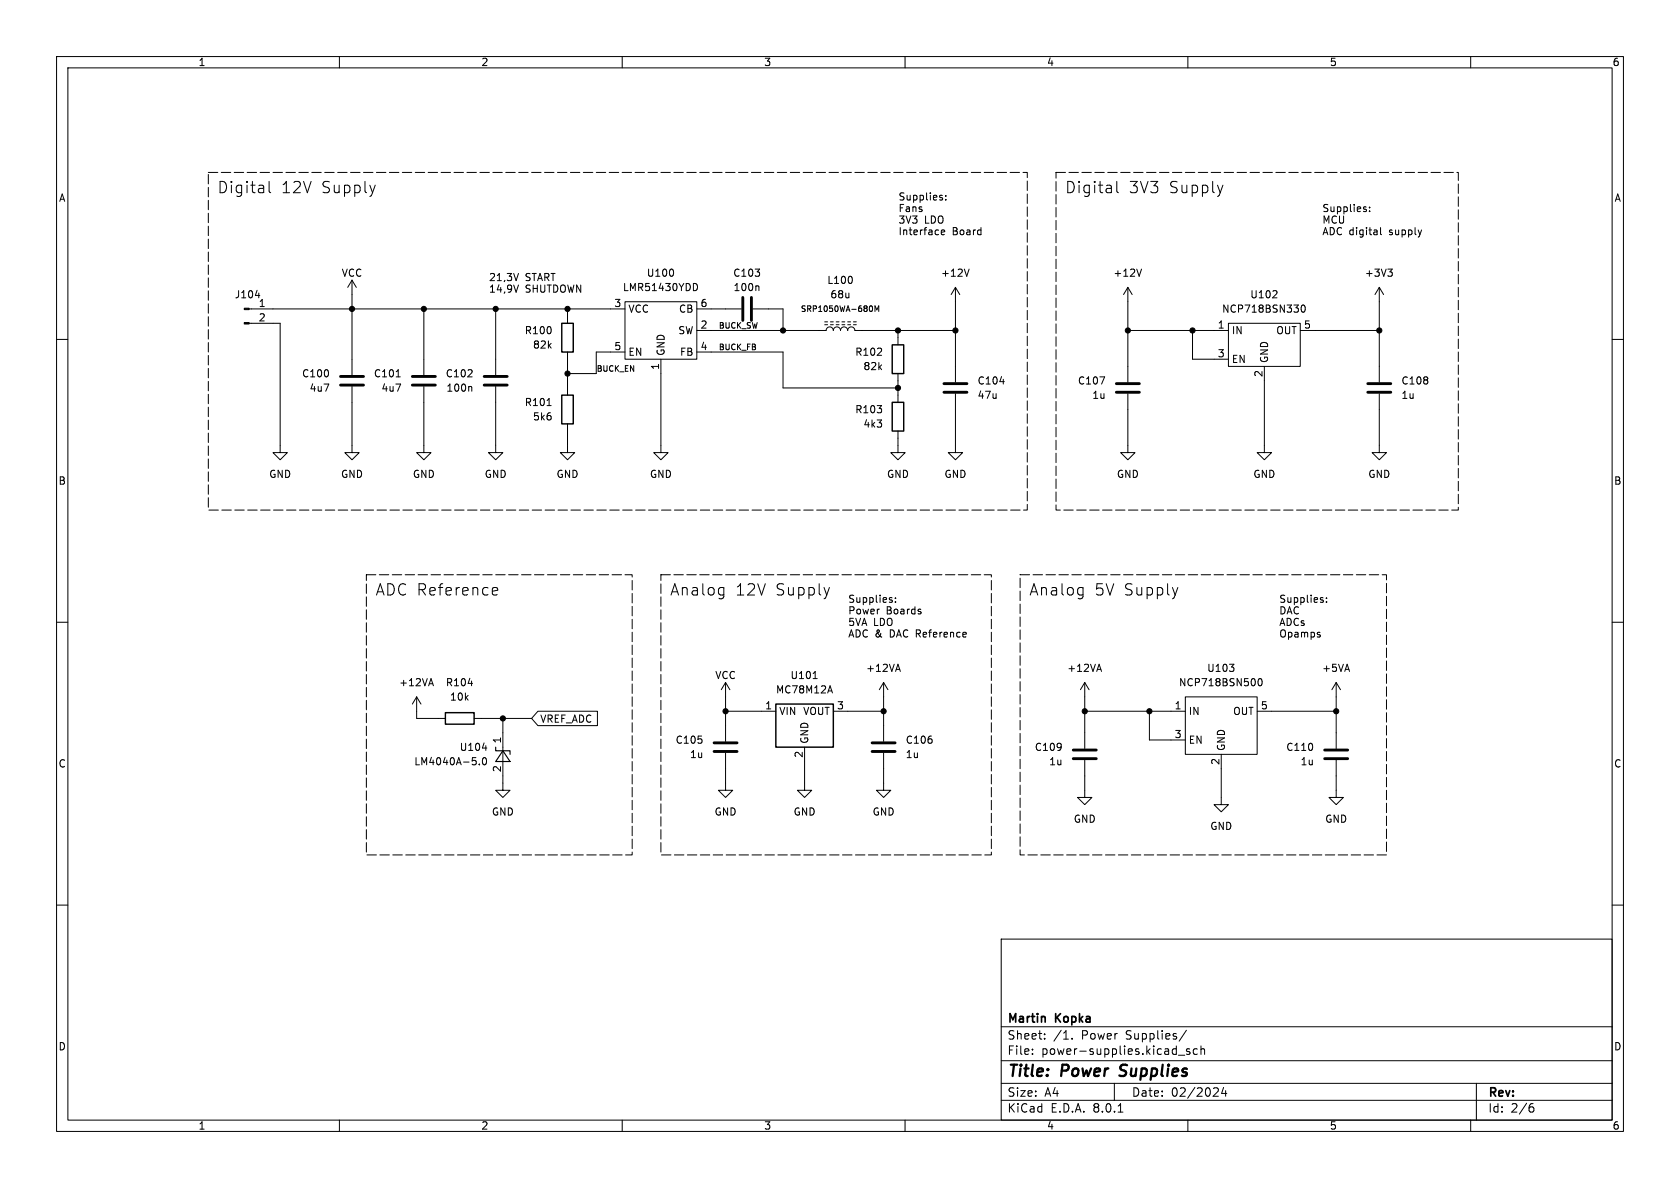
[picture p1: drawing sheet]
<svg xmlns="http://www.w3.org/2000/svg" width="297mm" height="210mm" viewBox="0 0 297 210" stroke-linecap="round" stroke-linejoin="round" font-family="sans-serif">
<g fill="none" stroke="#000" stroke-width=".18">
<path d="M10 10h277v190h-277zM12 12h273v186h-273zM60 10v2M110 10v2M160 10v2M210 10v2M260 10v2M47.6 32.1v1.7l.3 .3M66.3 32.7l-.4 1.4M166.5 34.9l.2 .2-.2 .3M166.5 34.5l.1 .1M167.2 35.2v.2"/>
<path d="M167.2 34.6v.1M197.4 32.1v1.7l.3 .3M216.2 32.7l-.5 1.4M241.4 37l.2 .2-.2 .2M241.4 36.6h.1M242.1 37.3v.1M242.1 36.6v.1M10 60h2M44 57.2h5.5v22.8h1.3l-1.3 1.3-1.2-1.3h1.2M44 54.6h66.5M45.1 52.2h.8M62.2 49.5v16.8"/>
<path d="M62.2 49.5l-.7 1.3M62.2 49.5l.8 1.3M74.9 54.6v11.7M87.6 54.6v11.7M91.7 48.3l-.5 1.3M91.7 50.4l-.5 1.3M100.3 54.6v2.6M110.5 53.3h12.7v10.2h-12.7zM119 47.8v.8M122.9 50.1a.68 .68 0 0 1 .4 .6 .68 .68 0 0 1-.4 .7M123.2 58.4h22.8a.64 .64 0 0 1 .7-.6 .64 .64 0 0 1 .6 .6 .64 .64 0 0 1 .7-.6 .64 .64 0 0 1 .6 .6 .64 .64 0 0 1 .6-.6 .64 .64 0 0 1 .7 .6 .64 .64 0 0 1 .6-.6 .64 .64 0 0 1 .6 .6h17.8M123.2 54.6h7.9"/>
<path d="M133.1 54.6h5.3v3.8M134 50.5l.2 .2v.7M145.8 57.4h.5M145.8 56.9h.5M146.8 57.4h.5M146.8 56.9h.5M147.8 57.4h.5M147.8 56.9h.5M148.8 57.4h.6M148.8 56.9h.6M149.9 57.4h.5M149.9 56.9h.5"/>
<path d="M150.6 49.1v.8M150.9 57.4h.5M150.9 56.9h.5M153.9 54.1a.53 .53 0 0 1 .4 .5 .53 .53 0 0 1-.4 .5M154.7 55.1v-1l.3 .7 .4-.7v1M158.7 58.4v2.6M166.4 41.1l.6-.1v-.3l-.4-.1-.2 .2 .1 .6h.5M168.9 50.8v16.8M168.9 50.8l-.8 1.3M168.9 50.8l.8 1.3M171.3 47.6l-.4 1.2M199.4 50.8v16.8"/>
<path d="M199.4 58.4h17.8M199.4 50.8l-.8 1.3M199.4 50.8l.8 1.3M201.8 47.6l-.4 1.2M210.8 58.4v5.1h6.4M217.2 57.2h12.7v7.6h-12.7zM225 52.6h.8M225.7 51.5v.4M229.9 58.4h13.9M230.2 54l.1-.1a.68 .68 0 0 1 .5 .7 .68 .68 0 0 1-.5 .6 .84 .84 0 0 1-.1-1.2zM243.8 50.8l-.7 1.3M243.8 50.8v16.8"/>
<path d="M243.8 50.8l.8 1.3M244.1 40.2v1.1l.1 .2M245.4 47.6h.7l-.4 .5M245.9 48.1l.2 .2v.3l-.2 .2M285 60h2M62.2 68.3v11.7h1.3l-1.3 1.3-1.2-1.3h1.2M70 66.6h.8M74.9 68.3v11.7h1.3l-1.3 1.3-1.2-1.3h1.2M83.2 68.3l.2 .2v.7M87.6 68.3v11.7h1.3l-1.3 1.3-1.2-1.3h1.2M96.7 71.7h.7M100.3 74.9v5.1h1.3l-1.3 1.3-1.2-1.3h1.2"/>
<path d="M100.3 62.2v7.7M110.5 62.2h-5.1v3.8h-5.1M116.8 63.5v16.5h1.3l-1.3 1.3-1.2-1.3h1.2M123.2 62.2h15.2v6.4h20.3M158.7 76.2v3.8h1.3l-1.3 1.3-1.2-1.3h1.2M158.7 66v5.1M168.9 69.6v10.4h1.3l-1.3 1.3-1.3-1.3h1.3M176.8 67.5h.7M194.4 66.6h.9l-.6 1.3M199.4 69.6v10.4h1.3l-1.3 1.3-1.3-1.3h1.3M223.5 64.8v15.2h1.3l-1.3 1.3-1.3-1.3h1.3M243.8 69.6v10.4h1.3l-1.3 1.3-1.2-1.3h1.2"/>
<path d="M10 110h2M76.2 120l.4 1.2M87.1 105.1l.2 .1 .6-.1M87.1 103.9h.6h.2l.1 .4-1 .2M127.8 103.9h.2M128 103.9v1.6l-.2 .3M128 105.1l-.2 .1M143.8 120h.7M146.6 103.9l-.4 1.3M157.6 106.1l.2 .1-.2 .3M157.6 105.6l.1 .1M158.3 106.4v.1"/>
<path d="M158.3 105.7v.1M158.4 118.3h.7M158.7 117.4l.5 1.3M162.8 108.2v.3M191.3 103.9h.2M191.5 103.9v1.6l-.2 .3M191.5 105.1l-.2 .1M194 118.3h.6M194.3 117.4l.4 1.3M208.2 103.9l-.5 1.3M217.4 117.4h.7l-.4 .5M218.1 118v.6"/>
<path d="M233.2 112.2l.2 .2-.2 .2M233.2 111.8h.2M233.8 106.1l.2 .1-.2 .3M233.8 105.6l.1 .1M234.5 106.4v.1M234.5 105.7v.1M285 110h2M73.7 123.2l-.8 1.3M73.7 123.2v3.8h5M73.7 123.2l.7 1.3M75.9 120.9h.6M82.8 120.8h.7"/>
<path d="M83.8 127h10.2M84.7 135.1v.1M85.3 132.2h.8M85.4 134.1l.2-.2a.68 .68 0 0 1 .4 .7 .68 .68 0 0 1-.4 .6l-.2-.1-.1-.4zM88.9 127v12.7h1.3l-1.3 1.3-1.3-1.3h1.3M95.1 125.7h10.5v2.6h-10.5l-1.1-1.3zM128.3 133.1v6.6h1.2l-1.2 1.3-1.3-1.3h1.3M128.3 120.7l-.8 1.2M128.3 120.7v10.4M128.3 120.7l.7 1.2M128.3 125.7h8.9M142.2 132.1v7.6h1.3l-1.3 1.3-1.2-1.3h1.2"/>
<path d="M146.4 122.1h.6M146.7 121.2l.5 1.3M147.3 125.7h8.9M156.2 133.1v6.6h1.3l-1.3 1.3-1.3-1.3h1.3M156.2 120.7v10.4M156.2 120.7l-.8 1.2M156.2 120.7l.8 1.2M191.8 134.4v6.6h1.2l-1.2 1.2-1.3-1.2h1.3M191.8 125.7h17.7M191.8 120.7v11.6M191.8 120.7l-.8 1.2M191.8 120.7l.7 1.2"/>
<path d="M203.2 125.7v5.1h6.3M209.5 123.2h12.7v10.2h-12.7zM215.9 133.4v8.8h1.3l-1.3 1.3-1.3-1.3h1.3M222.2 125.7h14M222.6 120h.1a.68 .68 0 0 1 .4 .6 .68 .68 0 0 1-.4 .6 .84 .84 0 0 1-.1-1.2zM236.2 134.4v6.6h1.3l-1.3 1.2-1.3-1.2h1.3M236.2 120.7v11.6M236.2 120.7l-.7 1.2M236.2 120.7l.8 1.2M10 160h2M285 160h2M177 166h108v32h-108z"/>
<path d="M60 198v2M110 198v2M160 198v2M177 194.5h108M177 191.5h108M177 187.5h108M177 181.5h108M182.5 186.3v.1M182.5 185.5v.1M184.7 183.6v.1M184.7 182.8v.1M189.5 183.6v.1"/>
<path d="M197 191.5v3M197.7 196.6h.8M208.3 186.5h1.2M209.7 182.1l-1.2 2M210 198v2M210.3 185.5l-.3-.1-.3 .2 .1 .2 .5 .2v.3h-.6M211.7 185.5l-.5-.1-.2 .3v.4l.1 .2h.6M212.3 185.5l.2-.1 .4 .1 .1 .9M212.3 184.9v1.5M215.1 192.3l.3 .3-.1 .3-.8 .9h.9M216.3 192.2l-.3 1.1h.9M216.7 192.8v1"/>
<path d="M260 198v2M261 191.5v6.5M270.6 195.7h.3l.3 .3-.1 .5-.5 .1M271 195.1l-.4 .1"/>
</g>
<path d="M197.9 190.1l.3 .1M198.2 188.4l-.1 .4v.2" fill="none" stroke="#000" stroke-width=".4"/>
<path d="M99.3 57.2h2v5h-2zM99.3 69.9h2v5h-2zM157.7 61h2.1v5h-2.1zM157.7 71.1h2.1v5.1h-2.1zM78.7 126h5.1v2h-5.1zM137.2 124.5h10.1v7.6h-10.1z" fill="none" stroke="#000" stroke-width=".25"/>
<g fill="none" stroke="#000" stroke-width=".51">
<path d="M131.3 52.6v4M132.8 52.6v4M60.2 68.1h4.1M60.2 66.5h4.1M72.9 68.1h4.1M72.9 66.5h4.1M85.6 68.1h4.1M85.6 66.5h4.1M166.9 67.8h4M166.9 69.3h4M197.4 67.8h4M197.4 69.3h4"/>
<path d="M241.8 67.8h4.1M241.8 69.3h4.1M126.2 131.3h4.1M126.2 132.8h4.1M154.2 131.3h4M154.2 132.8h4M189.7 132.6h4.1M189.7 134.1h4.1M234.2 132.6h4.1M234.2 134.1h4.1"/>
</g>
<path d="M87.6 132.1v.6h2.6v.7M88.9 132.7l1.3 1.9h-2.6z" fill="none" stroke="#000" stroke-width=".2"/>
<g fill="#000" stroke="#000" stroke-width=".18">
<path d="M43.2 57h.8v.3h-.8zM43.2 54.5h.8v.2h-.8z"/>
<circle cx="62.2" cy="54.6" r=".46"/>
<circle cx="74.9" cy="54.6" r=".46"/>
<circle cx="87.6" cy="54.6" r=".46"/>
<circle cx="100.3" cy="54.6" r=".46"/>
<circle cx="138.4" cy="58.4" r=".46"/>
<circle cx="158.7" cy="58.4" r=".46"/>
<circle cx="168.9" cy="58.4" r=".46"/>
<circle cx="199.4" cy="58.4" r=".46"/>
<circle cx="210.8" cy="58.4" r=".46"/>
<circle cx="243.8" cy="58.4" r=".46"/>
<circle cx="100.3" cy="66" r=".46"/>
<circle cx="158.7" cy="68.6" r=".46"/>
<circle cx="88.9" cy="127" r=".46"/>
<circle cx="128.3" cy="125.7" r=".46"/>
<circle cx="156.2" cy="125.7" r=".46"/>
<circle cx="191.8" cy="125.7" r=".46"/>
<circle cx="203.2" cy="125.7" r=".46"/>
<circle cx="236.2" cy="125.7" r=".46"/>
</g>
<path d="M36.8 30.5h144.8v59.7h-144.8zM186.7 30.5h71.1v59.7h-71.1zM64.8 101.6h47v49.5h-47zM116.8 101.6h58.5v49.5h-58.5zM180.3 101.6h64.8v49.5h-64.8z" fill="none" stroke="#000" stroke-width=".18" stroke-dasharray="1.7 .6"/>
<g font-size="2.8">
<text x="38.3" y="34.4">Digital</text>
<text x="49.6" y="34.4">12V</text>
<text x="56.7" y="34.4">Supply</text>
<text x="188.2" y="34.4">Digital</text>
<text x="199.5" y="34.4">3V3</text>
<text x="206.6" y="34.4">Supply</text>
<text x="66.3" y="105.6">ADC Reference</text>
<text x="118.3" y="105.6">Analog</text>
<text x="129.9" y="105.6">12V</text>
<text x="137" y="105.6">Supply</text>
<text x="181.8" y="105.6">Analog</text>
<text x="193.4" y="105.6">5V Supply</text>
<text x="178" y="190.9">Title:</text>
<text x="187.7" y="190.9">Power</text>
<text x="198.8" y="190.9">Supplies</text>
</g>
<g font-size="2.1">
<text x="178" y="184">Sheet:</text>
<text x="178" y="181.2">Martin</text>
<text x="186.2" y="184">/1.</text>
<text x="186.7" y="181.2">Kopka</text>
<text x="191.2" y="184">Power</text>
<text x="199.2" y="184">Supplies/</text>
<text x="178" y="186.7">File:</text>
<text x="184.1" y="186.7">power-supplies.kicad_sch</text>
<text x="178" y="196.9">KiCad</text>
<text x="178" y="194.1">Size:</text>
<text x="184.7" y="194.1">A4</text>
<text x="185.7" y="196.9">E.D.A.</text>
<text x="193.3" y="196.9">8.0.1</text>
<text x="200" y="194.1">Date:</text>
<text x="207" y="194.1">02/2024</text>
<text x="263" y="194.3">Rev:</text>
<text x="263" y="196.9">Id:</text>
<text x="267.1" y="196.9">2/6</text>
</g>
<g font-size="1.8">
<text x="35" y="11.9">1</text>
<text x="85" y="11.9">2</text>
<text x="135" y="11.9">3</text>
<text x="185" y="11.9">4</text>
<text x="235" y="11.9">5</text>
<text x="285" y="11.9">6</text>
<text x="10.3" y="35.9">A</text>
<text x="158.7" y="35.5">Supplies:</text>
<text x="285.3" y="35.9">A</text>
<text x="158.7" y="37.6">Fans</text>
<text x="158.7" y="39.6">3V3</text>
<text x="158.7" y="41.7">Interface</text>
<text x="163.4" y="39.6">LDO</text>
<text x="168.3" y="41.7">Board</text>
<text x="233.7" y="37.6">Supplies:</text>
<text x="233.7" y="39.6">MCU</text>
<text x="233.7" y="41.7">ADC digital</text>
<text x="245.7" y="41.7">supply</text>
<text x="41.4" y="52.9">J104</text>
<text x="60.3" y="49.1">VCC</text>
<text x="86.4" y="49.8">21,3V</text>
<text x="86.4" y="51.8">14,9V</text>
<text x="92.9" y="49.8">START</text>
<text x="92.9" y="51.8">SHUTDOWN</text>
<text x="110" y="51.7">LMR51430YDD</text>
<text x="114.3" y="49.1">U100</text>
<text x="129.5" y="49.1">C103</text>
<text x="129.6" y="51.7">100n</text>
<text x="146.2" y="50.4">L100</text>
<text x="146.7" y="52.9">68u</text>
<text x="166.3" y="49.1">+12V</text>
<text x="196.7" y="49.1">+12V</text>
<text x="220.9" y="52.9">U102</text>
<text x="241.2" y="49.1">+3V3</text>
<text x="45.6" y="54.4">1</text>
<text x="45.6" y="56.9">2</text>
<text x="92.7" y="59.3">R100</text>
<text x="108.5" y="54.4">3</text>
<text x="111" y="55.5">VCC</text>
<text x="119.8" y="59.3">SW</text>
<text x="119.9" y="55.5">CB</text>
<text x="123.8" y="58.2">2</text>
<text x="123.8" y="54.4">6</text>
<text x="215.2" y="58.2">1</text>
<text x="215.9" y="55.5">NCP718BSN330</text>
<text x="217.7" y="59.3">IN</text>
<text x="225.5" y="59.3">OUT</text>
<text x="230.4" y="58.2">5</text>
<text x="94.1" y="61.8">82k</text>
<text x="108.5" y="62">5</text>
<text x="111" y="63.1">EN</text>
<text x="116.6" y="65.5" transform="rotate(-90 116.6 65.5)">1</text>
<text x="117.7" y="63" transform="rotate(-90 117.7 63)">GND</text>
<text x="120.1" y="63.1">FB</text>
<text x="123.8" y="62">4</text>
<text x="151.1" y="63.1">R102</text>
<text x="152.6" y="65.6">82k</text>
<text x="215.2" y="63.2">3</text>
<text x="217.7" y="64.4">EN</text>
<text x="224.4" y="64.3" transform="rotate(-90 224.4 64.3)">GND</text>
<text x="53.3" y="66.9">C100</text>
<text x="54.6" y="69.4">4u7</text>
<text x="66" y="66.9">C101</text>
<text x="67.3" y="69.4">4u7</text>
<text x="78.7" y="66.9">C102</text>
<text x="78.8" y="69.4">100n</text>
<text x="92.7" y="72">R101</text>
<text x="172.7" y="68.2">C104</text>
<text x="172.7" y="70.7">47u</text>
<text x="190.5" y="68.2">C107</text>
<text x="193" y="70.7">1u</text>
<text x="223.3" y="66.7" transform="rotate(-90 223.3 66.7)">2</text>
<text x="247.7" y="68.2">C108</text>
<text x="247.7" y="70.7">1u</text>
<text x="94.1" y="74.5">5k6</text>
<text x="151.1" y="73.3">R103</text>
<text x="152.6" y="75.8">4k3</text>
<text x="10.3" y="85.9">B</text>
<text x="47.5" y="84.7">GND</text>
<text x="60.2" y="84.7">GND</text>
<text x="72.9" y="84.7">GND</text>
<text x="85.6" y="84.7">GND</text>
<text x="98.3" y="84.7">GND</text>
<text x="114.8" y="84.7">GND</text>
<text x="156.7" y="84.7">GND</text>
<text x="166.9" y="84.7">GND</text>
<text x="197.4" y="84.7">GND</text>
<text x="221.5" y="84.7">GND</text>
<text x="241.8" y="84.7">GND</text>
<text x="285.3" y="85.9">B</text>
<text x="149.9" y="106.6">Supplies:</text>
<text x="226.1" y="106.6">Supplies:</text>
<text x="149.9" y="108.7">Power</text>
<text x="149.9" y="110.7">5VA LDO</text>
<text x="149.9" y="112.8">ADC &amp;</text>
<text x="156.7" y="108.7">Boards</text>
<text x="157.4" y="112.8">DAC Reference</text>
<text x="226.1" y="108.7">DAC</text>
<text x="226.1" y="110.7">ADCs</text>
<text x="226.1" y="112.8">Opamps</text>
<text x="153" y="119">+12VA</text>
<text x="188.6" y="119">+12VA</text>
<text x="213.3" y="119">U103</text>
<text x="233.6" y="119">+5VA</text>
<text x="70.5" y="121.5">+12VA</text>
<text x="78.7" y="121.5">R104</text>
<text x="79.5" y="124.1">10k</text>
<text x="126.4" y="120.2">VCC</text>
<text x="135.2" y="125.5">1</text>
<text x="137.1" y="122.8">MC78M12A</text>
<text x="139.7" y="120.2">U101</text>
<text x="147.9" y="125.5">3</text>
<text x="207.6" y="125.5">1</text>
<text x="208.3" y="121.5">NCP718BSN500</text>
<text x="222.8" y="125.5">5</text>
<text x="88.6" y="131.5" transform="rotate(-90 88.6 131.5)">1</text>
<text x="95.4" y="128">VREF_ADC</text>
<text x="119.3" y="131.7">C105</text>
<text x="137.7" y="126.6">VIN</text>
<text x="141.9" y="126.6">VOUT</text>
<text x="143.1" y="131.6" transform="rotate(-90 143.1 131.6)">GND</text>
<text x="160" y="131.7">C106</text>
<text x="207.6" y="130.6">3</text>
<text x="210.1" y="126.6">IN</text>
<text x="210.1" y="131.7">EN</text>
<text x="217.9" y="126.6">OUT</text>
<text x="10.3" y="135.9">C</text>
<text x="73.1" y="135.5">LM4040A-5.0</text>
<text x="81.2" y="132.9">U104</text>
<text x="88.6" y="136.6" transform="rotate(-90 88.6 136.6)">2</text>
<text x="121.9" y="134.2">1u</text>
<text x="142" y="134.1" transform="rotate(-90 142 134.1)">2</text>
<text x="160" y="134.2">1u</text>
<text x="182.8" y="132.9">C109</text>
<text x="185.4" y="135.5">1u</text>
<text x="215.6" y="135.3" transform="rotate(-90 215.6 135.3)">2</text>
<text x="216.8" y="132.8" transform="rotate(-90 216.8 132.8)">GND</text>
<text x="227.3" y="132.9">C110</text>
<text x="229.8" y="135.5">1u</text>
<text x="285.3" y="135.9">C</text>
<text x="86.9" y="144.4">GND</text>
<text x="126.2" y="144.4">GND</text>
<text x="140.2" y="144.4">GND</text>
<text x="154.2" y="144.4">GND</text>
<text x="189.7" y="145.6">GND</text>
<text x="213.9" y="146.9">GND</text>
<text x="234.2" y="145.6">GND</text>
<text x="10.3" y="185.9">D</text>
<text x="285.3" y="185.9">D</text>
<text x="35" y="199.9">1</text>
<text x="85" y="199.9">2</text>
<text x="135" y="199.9">3</text>
<text x="185" y="199.9">4</text>
<text x="235" y="199.9">5</text>
<text x="285" y="199.9">6</text>
</g>
<g font-size="1.4">
<text x="127" y="58.1">BUCK_SW</text>
<text x="141.5" y="55.3">SRP1050WA-680M</text>
<text x="105.4" y="65.8">BUCK_EN</text>
<text x="127" y="62">BUCK_FB</text>
</g>
</svg>
